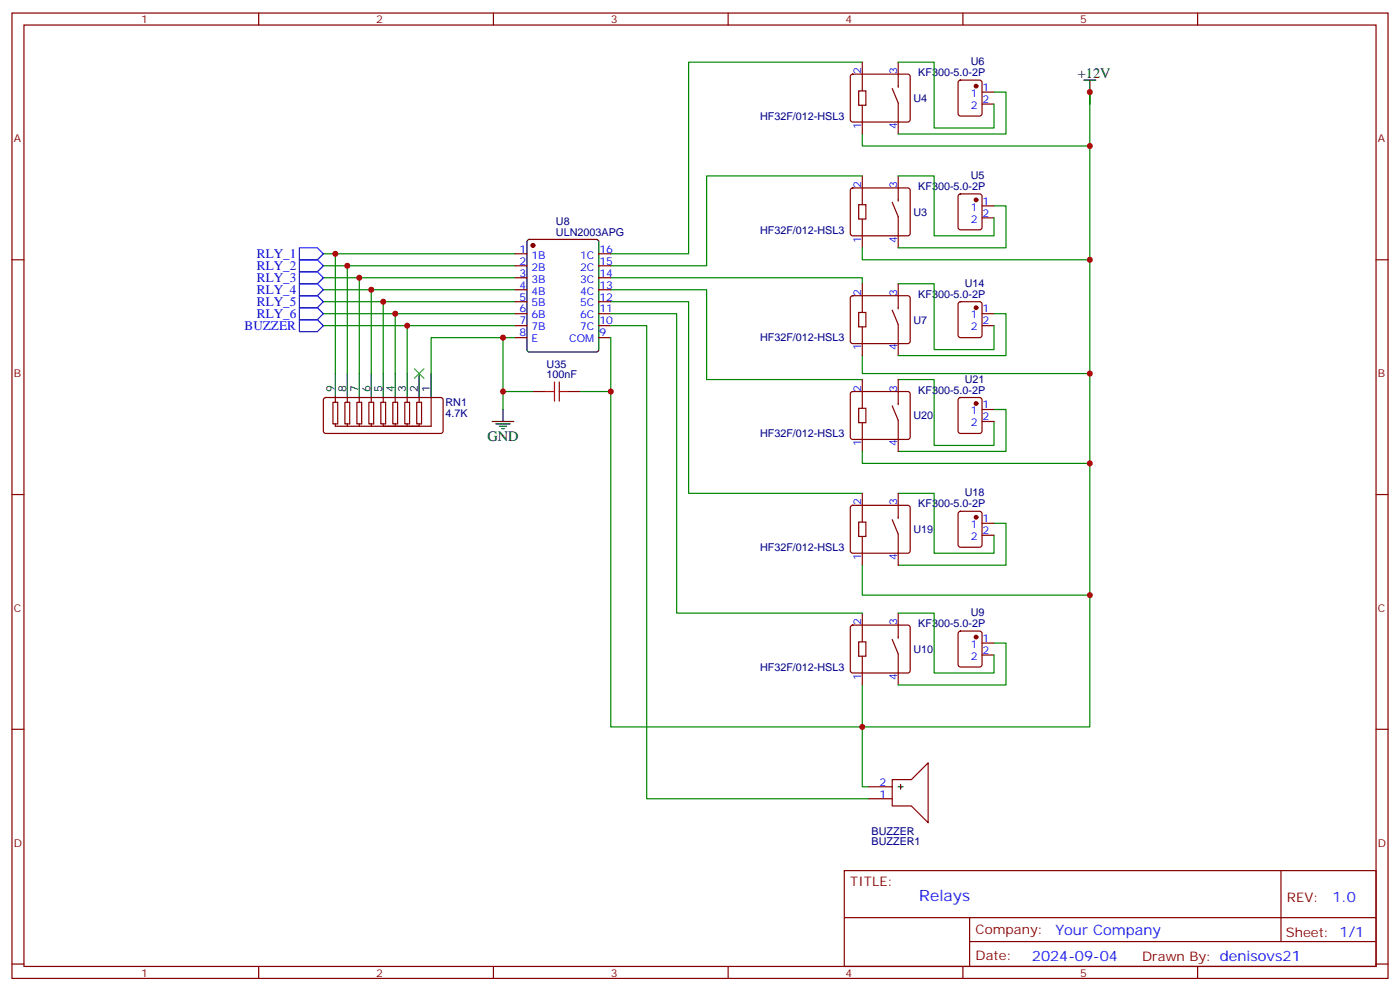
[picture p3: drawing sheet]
<svg xmlns="http://www.w3.org/2000/svg" width="412mm" height="292mm" viewBox="0 0 412 292" stroke-linecap="round" stroke-linejoin="round" font-family="sans-serif">
<g fill="none" stroke="#870000" stroke-width=".35">
<path d="M3.5 3.8h405.4v284.4h-405.4zM7.1 7.4h398.2v277.3h-398.2zM76.2 3.8v3.6M145.3 3.8v3.6M214.5 3.8v3.6M254 18.3v8.5M264.6 18.3v7.4M283.6 3.8v3.6M352.8 3.8v3.6M250.7 22l.5-.2h16.2l.5 .2 .2 .5v12.7l-.2 .5-.5 .2h-16.2l-.5-.2-.2-.5v-12.7zM252.9 26.8h2.2v4.2h-2.2zM254 31v8.5"/>
<path d="M262.8 26.1l1.8 4.2v9.2M282.5 23.8l.4-.2h5.7l.6 .4 .1 9.5-.5 .6-5.9 .1-.6-.5-.1-9.4zM289.3 27.1h3.5M289.3 30.7h3.5M250.7 55.6l.5-.2h16.2l.5 .2 .2 .5v12.7l-.2 .5-.5 .2h-16.2l-.5-.3-.2-.4v-12.7zM254 51.8v8.5M262.8 59.6l1.8 4.2v9.2M264.6 51.8v7.4M282.5 57.3l.4-.2h5.7l.6 .4 .1 9.5-.5 .6-5.9 .1-.6-.5-.1-9.4zM3.5 76.5h3.6M151.7 74.8h3.5M151.7 78.3h3.5"/>
<path d="M176.4 74.8h3.5M176.4 78.3h3.5M252.9 60.3h2.2v4.2h-2.2zM254 64.5v8.5M289.3 60.6h3.5M289.3 64.2h3.5M405.3 76.5h3.6M151.7 92.4h3.5M151.7 95.9h3.5M151.7 81.8h3.5M151.7 85.3h3.5M151.7 88.9h3.5"/>
<path d="M151.7 99.4h3.5M176.4 92.4h3.5M176.4 95.9h3.5M176.4 81.8h3.5M176.4 85.3h3.5M176.4 88.9h3.5M176.4 99.4h3.5M250.7 87.3l.5-.2h16.2l.5 .2 .2 .5v12.7l-.2 .5-.5 .2h-16.2l-.5-.2-.2-.5v-12.7zM252.9 92h2.2v4.3h-2.2zM254 83.6v8.4M254 96.3v8.4M262.8 91.3l1.8 4.3v9.1"/>
<path d="M264.6 83.6v7.4M282.5 89.1l.4-.2h5.7l.6 .4 .1 9.4-.5 .7h-5.9l-.6-.4-.1-9.4zM289.3 92.4h3.5M289.3 95.9h3.5M95.5 117.3l.5-.2h34.1l.4 .7v9.4l-.7 .5-34.1-.1-.5-.6v-9.2zM98.1 118.5h1.4v6.3h-1.4zM98.8 117.1v1.4M101.6 118.5h1.4v6.3h-1.4zM102.3 117.1v1.4M105.1 118.5h1.4v6.3h-1.4zM105.8 117.1v1.4M108.7 118.5h1.4v6.3h-1.4z"/>
<path d="M109.4 117.1v1.4M112.2 118.5h1.4v6.3h-1.4zM112.9 117.1v1.4M115.7 118.5h1.4v6.3h-1.4zM116.4 117.1v1.4M119.2 118.5h1.4v6.3h-1.4zM119.9 117.1v1.4M122.8 118.5h1.4v6.3h-1.4zM123.5 117.1v1.4M127 117.1v8.5h-28.2v-.8M157 115.3h3.5M167.6 115.3h3.5"/>
<path d="M250.7 115.5l.5-.2h16.2l.5 .2 .2 .5v12.7l-.2 .5-.5 .2h-16.2l-.5-.2-.2-.5v-12.7zM254 111.8v8.5M262.8 119.6l1.8 4.2v9.2M264.6 111.8v7.4M282.5 117.3l.4-.2h5.7l.6 .4 .1 9.5-.5 .6-5.9 .1-.6-.5-.1-9.4zM102.3 124.8v.8M105.8 124.8v.8M109.4 124.8v.8M112.9 124.8v.8M116.4 124.8v.8M119.9 124.8v.8M123.5 124.8v.8"/>
<path d="M252.9 120.3h2.2v4.2h-2.2zM254 124.5v8.5M289.3 120.6h3.5M289.3 124.1h3.5M3.5 145.7h3.6M250.7 149l.5-.2h16.2l.5 .2 .2 .5v12.7l-.2 .5-.5 .2h-16.2l-.5-.2-.2-.5v-12.7zM252.9 153.8h2.2v4.2h-2.2zM254 145.3v8.5M254 158v8.5M262.8 153.1l1.8 4.2v9.2M264.6 145.3v7.4M282.5 150.8l.4-.2h5.7l.6 .4 .1 9.5-.5 .6-5.9 .1-.6-.5-.1-9.4z"/>
<path d="M289.3 154.1h3.5M289.3 157.7h3.5M405.3 145.7h3.6M250.7 184.3l.5-.2h16.2l.5 .2 .2 .5v12.7l-.2 .5-.5 .2h-16.2l-.5-.2-.2-.5v-12.7zM252.9 189.1h2.2v4.2h-2.2zM254 180.6v8.5M254 193.3v8.5M262.8 188.3l1.8 4.3v9.2M264.6 180.6v7.4M282.5 186.1l.4-.2h5.7l.6 .4 .1 9.5-.5 .6-5.9 .1-.6-.5-.1-9.4zM289.3 189.4h3.5M289.3 192.9h3.5"/>
<path d="M3.5 214.8h3.6M405.3 214.8h3.6M255.8 235.3h7M255.8 231.7h7M262.8 229.6h5.7l4.9-4.9v17.6l-4.9-4.9h-5.7zM248.7 256.4h156.6v28.3h-156.6zM377.3 256.5v20.8M248.7 270.3h156.5M285.6 277.3h119.6M285.6 270.3v14.1M3.5 284h3.6M76.2 284.7v3.5"/>
<path d="M145.3 284.7v3.5M214.5 284.7v3.5M283.6 284.7v3.5M352.8 284.7v3.5M405.3 284h3.6"/>
</g>
<g fill="none" stroke="#008700" stroke-width=".35">
<path d="M254 18.3h-51.2v56.5h-22.9M264.6 18.3h10.6v19.4h17.6v-7M254 39.5v3.5h67M292.8 27.1h3.5v12.4h-31.7M321 30.7v-3.6v49.4h-67v-3.5M254 51.8h-45.9v26.5h-28.2M264.6 51.8h10.6v17.7h17.6v-5.3M95.2 78.3h56.5M95.2 74.8h56.5M98.8 74.8v35.2M102.3 78.3v31.7M292.8 60.6h3.5v12.4h-31.7"/>
<path d="M321 76.5v33.5h-67v-5.3M95.2 95.9h56.5M95.2 92.4h56.5M95.2 88.9h56.5M95.2 85.3h56.5M95.2 81.8h56.5M105.8 81.8v28.2M109.4 85.3v24.7M112.9 88.9v21.1M116.4 92.4v17.6M119.9 95.9v14.1M148.2 99.4h-21.2v10.6"/>
<path d="M151.7 99.4h-3.5v21.2M179.9 88.9h22.9v56.4h51.2M179.9 85.3h28.2v26.5h45.9M179.9 81.8h74.1v1.8M179.9 99.4v114.7h74.1v17.6h1.8M179.9 92.4h19.4v88.2h54.7M179.9 95.9h10.6v139.4h65.3M264.6 83.6h10.6v19.4h17.6v-7.1M292.8 92.4h3.5v12.3h-31.7M148.2 115.3h8.8M171.1 115.3h8.8M264.6 111.8h10.6v19.4h17.6v-7.1"/>
<path d="M321 110v104.1h-67v-12.3M254 133v3.5h67M292.8 120.6h3.5v12.4h-31.7M264.6 145.3h10.6v17.6h17.6v-5.2M292.8 154.1h3.5v12.4h-31.7M254 166.5v8.8h67M264.6 180.6h10.6v17.6h17.6v-5.3M292.8 189.4h3.5v12.4h-31.7"/>
</g>
<path d="M88.2 73h5.3l1.7 1.8-1.7 1.7h-5.3zM88.2 76.5h5.3l1.7 1.8-1.7 1.7h-5.3zM88.2 94.2h5.3l1.7 1.7-1.7 1.8h-5.3zM88.2 80h5.3l1.7 1.8-1.7 1.8h-5.3zM88.2 83.6h5.3l1.7 1.7-1.7 1.8h-5.3zM88.2 87.1h5.3l1.7 1.8-1.7 1.7h-5.3zM88.2 90.6h5.3l1.7 1.8-1.7 1.8h-5.3z" fill="none" stroke="#00f" stroke-width=".35"/>
<g fill="#870000" stroke="#870000" stroke-width=".35">
<circle cx="287.5" cy="118.9" r=".53"/>
<circle cx="287.5" cy="152.4" r=".53"/>
<circle cx="287.5" cy="90.6" r=".53"/>
<circle cx="287.5" cy="58.9" r=".53"/>
<circle cx="287.5" cy="25.4" r=".53"/>
<circle cx="157" cy="72.3" r=".53"/>
<circle cx="287.5" cy="187.6" r=".53"/>
</g>
<g fill="none" stroke="#000" stroke-width=".35">
<path d="M319.3 23.6h3.5M321 23.6v3.5M155.5 70.7l.4-.2h19.8l.6 .5 .1 32-.5 .6-20 .1-.6-.5-.1-32zM98.8 110v7.1M102.3 110v7.1M105.8 110v7.1M109.4 110v7.1M112.9 110v7.1M116.4 110v7.1M119.9 110v7.1M123.5 110v7.1M127 110v7.1"/>
<path d="M145 124.1h6.3M146 124.8h4.3M147.1 125.6h2.1M147.8 126.3h.7M148.2 120.6v3.5M264.6 231.7h1.4M265.3 231v1.4"/>
</g>
<path d="M122.1 108.6l2.8 2.8M124.9 108.6l-2.8 2.8" fill="none" stroke="#3c3" stroke-width=".35"/>
<path d="M160.5 115.3h2.8M163.3 112.5v5.6M164.7 115.3h2.9M164.7 112.5v5.6" fill="none" stroke="#a10000" stroke-width=".35"/>
<g fill="#c00">
<circle cx="119.9" cy="95.9" r=".88"/>
<circle cx="116.4" cy="92.4" r=".88"/>
<circle cx="112.9" cy="88.9" r=".88"/>
<circle cx="109.4" cy="85.3" r=".88"/>
<circle cx="105.8" cy="81.8" r=".88"/>
<circle cx="102.3" cy="78.3" r=".88"/>
<circle cx="98.8" cy="74.8" r=".88"/>
<circle cx="321" cy="110" r=".88"/>
<circle cx="321" cy="136.5" r=".88"/>
<circle cx="321" cy="27.1" r=".88"/>
<circle cx="321" cy="76.5" r=".88"/>
<circle cx="321" cy="43" r=".88"/>
<circle cx="148.2" cy="99.4" r=".88"/>
<circle cx="254" cy="214.1" r=".88"/>
<circle cx="321" cy="175.3" r=".88"/>
<circle cx="179.9" cy="115.3" r=".88"/>
<circle cx="148.2" cy="115.3" r=".88"/>
</g>
<text font-size="4.6" fill="#00f" x="270.8" y="265.5">Relays</text>
<g font-size="4.2">
<text x="317.5" y="22.9">+12V</text>
<text x="143.6" y="129.8">GND</text>
</g>
<g font-size="4.2" fill="#00f">
<text x="392.5" y="265.7">1.0</text>
<text x="310.9" y="275.3">Your Company</text>
<text x="304" y="283.1">2024-09-04</text>
</g>
<g font-size="3.9" fill="#00f">
<text x="75.7" y="76">RLY_1</text>
<text x="75.7" y="79.6">RLY_2</text>
<text x="75.7" y="83.1">RLY_3</text>
<text x="75.7" y="86.6">RLY_4</text>
<text x="75.7" y="90.1">RLY_5</text>
<text x="75.7" y="93.7">RLY_6</text>
<text x="72.1" y="97.2">BUZZER</text>
</g>
<g font-size="3.9" fill="#800">
<text x="250.5" y="261">TITLE:</text>
<text x="379.1" y="265.7">REV:</text>
<text x="287.4" y="275.2">Company:</text>
<text x="378.7" y="275.8">Sheet: 1/1</text>
<text x="287.4" y="282.9">Date:</text>
<text x="336.4" y="283">Drawn By: denisovs21</text>
</g>
<g font-size="3.2" fill="#800">
<text x="41.6" y="6.8">1</text>
<text x="110.8" y="6.8">2</text>
<text x="179.9" y="6.8">3</text>
<text x="249.1" y="6.8">4</text>
<text x="318.2" y="6.8">5</text>
<text x="4.1" y="41.9">A</text>
<text x="405.9" y="41.9">A</text>
<text x="4.1" y="111.1">B</text>
<text x="405.9" y="111.1">B</text>
<text x="4.1" y="180.2">C</text>
<text x="405.9" y="180.2">C</text>
<text x="4.1" y="249.4">D</text>
<text x="405.9" y="249.4">D</text>
<text x="41.6" y="287.7">1</text>
<text x="110.8" y="287.7">2</text>
<text x="179.9" y="287.7">3</text>
<text x="249.1" y="287.7">4</text>
<text x="318.2" y="287.7">5</text>
</g>
<g font-size="3.2" fill="#00f">
<text x="253.6" y="21.8" transform="rotate(-90 253.6 21.8)">2</text>
<text x="264.2" y="21.8" transform="rotate(-90 264.2 21.8)">3</text>
<text x="286" y="28.5">1</text>
<text x="289.5" y="26.8">1</text>
<text x="286" y="32.1">2</text>
<text x="289.5" y="30.3">2</text>
<text x="253.6" y="38" transform="rotate(-90 253.6 38)">1</text>
<text x="264.2" y="38" transform="rotate(-90 264.2 38)">4</text>
<text x="253.6" y="55.4" transform="rotate(-90 253.6 55.4)">2</text>
<text x="264.2" y="55.4" transform="rotate(-90 264.2 55.4)">3</text>
<text x="286" y="62.1">1</text>
<text x="286" y="65.6">2</text>
<text x="289.5" y="60.3">1</text>
<text x="289.5" y="63.8">2</text>
<text x="253.6" y="71.5" transform="rotate(-90 253.6 71.5)">1</text>
<text x="264.2" y="71.5" transform="rotate(-90 264.2 71.5)">4</text>
<text x="153" y="74.4">1</text>
<text x="153" y="77.9">2</text>
<text x="156.5" y="76.2">1B</text>
<text x="170.9" y="76.2">1C</text>
<text x="176.6" y="77.9">15</text>
<text x="176.6" y="74.4">16</text>
<text x="153" y="81.5">3</text>
<text x="156.5" y="79.7">2B</text>
<text x="156.5" y="83.2">3B</text>
<text x="170.9" y="83.2">3C</text>
<text x="170.9" y="79.7">2C</text>
<text x="176.6" y="81.5">14</text>
<text x="153" y="85">4</text>
<text x="153" y="88.5">5</text>
<text x="156.5" y="86.7">4B</text>
<text x="170.9" y="86.7">4C</text>
<text x="176.6" y="88.5">12</text>
<text x="176.6" y="85">13</text>
<text x="253.6" y="87.1" transform="rotate(-90 253.6 87.1)">2</text>
<text x="264.2" y="87.1" transform="rotate(-90 264.2 87.1)">3</text>
<text x="153" y="92">6</text>
<text x="153" y="95.6">7</text>
<text x="156.5" y="90.3">5B</text>
<text x="156.5" y="93.8">6B</text>
<text x="170.9" y="93.8">6C</text>
<text x="170.9" y="90.3">5C</text>
<text x="176.6" y="95.6">10</text>
<text x="176.6" y="92">11</text>
<text x="286" y="93.8">1</text>
<text x="289.5" y="92">1</text>
<text x="289.5" y="95.6">2</text>
<text x="153" y="99.1">8</text>
<text x="156.5" y="97.3">7B</text>
<text x="156.5" y="100.9">E</text>
<text x="167.7" y="100.9">COM</text>
<text x="170.9" y="97.3">7C</text>
<text x="176.6" y="99.1">9</text>
<text x="286" y="97.3">2</text>
<text x="253.6" y="103.2" transform="rotate(-90 253.6 103.2)">1</text>
<text x="264.2" y="103.2" transform="rotate(-90 264.2 103.2)">4</text>
<text x="253.6" y="115.3" transform="rotate(-90 253.6 115.3)">2</text>
<text x="264.2" y="115.3" transform="rotate(-90 264.2 115.3)">3</text>
<text x="286" y="122">1</text>
<text x="286" y="125.6">2</text>
<text x="289.5" y="120.3">1</text>
<text x="289.5" y="123.8">2</text>
<text x="253.6" y="131.4" transform="rotate(-90 253.6 131.4)">1</text>
<text x="264.2" y="131.4" transform="rotate(-90 264.2 131.4)">4</text>
<text x="253.6" y="148.8" transform="rotate(-90 253.6 148.8)">2</text>
<text x="264.2" y="148.8" transform="rotate(-90 264.2 148.8)">3</text>
<text x="286" y="155.5">1</text>
<text x="289.5" y="153.8">1</text>
<text x="286" y="159.1">2</text>
<text x="289.5" y="157.3">2</text>
<text x="253.6" y="165" transform="rotate(-90 253.6 165)">1</text>
<text x="264.2" y="165" transform="rotate(-90 264.2 165)">4</text>
<text x="253.6" y="184.1" transform="rotate(-90 253.6 184.1)">2</text>
<text x="264.2" y="184.1" transform="rotate(-90 264.2 184.1)">3</text>
<text x="286" y="190.8">1</text>
<text x="289.5" y="189.1">1</text>
<text x="286" y="194.3">2</text>
<text x="289.5" y="192.6">2</text>
<text x="253.6" y="200.2" transform="rotate(-90 253.6 200.2)">1</text>
<text x="264.2" y="200.2" transform="rotate(-90 264.2 200.2)">4</text>
<text x="259" y="231.4">2</text>
<text x="259" y="234.9">1</text>
</g>
<g font-size="3.2" fill="#000080">
<text x="270.5" y="22.4">KF300-5.0-2P</text>
<text x="286" y="19.2">U6</text>
<text x="223.9" y="35.3">HF32F/012-HSL3</text>
<text x="269.1" y="30">U4</text>
<text x="286" y="52.7">U5</text>
<text x="270.5" y="56">KF300-5.0-2P</text>
<text x="269.1" y="63.5">U3</text>
<text x="163.8" y="69.5">ULN2003APG</text>
<text x="163.8" y="66.3">U8</text>
<text x="223.9" y="68.8">HF32F/012-HSL3</text>
<text x="270.5" y="87.7">KF300-5.0-2P</text>
<text x="284.2" y="84.5">U14</text>
<text x="269.1" y="95.3">U7</text>
<text x="223.9" y="100.6">HF32F/012-HSL3</text>
<text x="161" y="111.4">100nF</text>
<text x="161" y="108.3">U35</text>
<text x="284.2" y="112.7">U21</text>
<text x="131.2" y="119.7">RN1</text>
<text x="270.5" y="115.9">KF300-5.0-2P</text>
<text x="131.2" y="122.8">4.7K</text>
<text x="269.1" y="123.5">U20</text>
<text x="223.9" y="128.8">HF32F/012-HSL3</text>
<text x="270.5" y="149.4">KF300-5.0-2P</text>
<text x="284.2" y="146.2">U18</text>
<text x="269.1" y="157">U19</text>
<text x="223.9" y="162.3">HF32F/012-HSL3</text>
<text x="270.5" y="184.7">KF300-5.0-2P</text>
<text x="286" y="181.5">U9</text>
<text x="223.9" y="197.6">HF32F/012-HSL3</text>
<text x="269.1" y="192.3">U10</text>
<text x="256.7" y="245.9">BUZZER</text>
<text x="256.7" y="249">BUZZER1</text>
</g>
<g font-size="3.2">
<text x="98.4" y="115.3" transform="rotate(-90 98.4 115.3)">9</text>
<text x="102" y="115.3" transform="rotate(-90 102 115.3)">8</text>
<text x="105.5" y="115.3" transform="rotate(-90 105.5 115.3)">7</text>
<text x="109" y="115.3" transform="rotate(-90 109 115.3)">6</text>
<text x="112.5" y="115.3" transform="rotate(-90 112.5 115.3)">5</text>
<text x="116.1" y="115.3" transform="rotate(-90 116.1 115.3)">4</text>
<text x="119.6" y="115.3" transform="rotate(-90 119.6 115.3)">3</text>
<text x="123.1" y="115.3" transform="rotate(-90 123.1 115.3)">2</text>
<text x="126.6" y="115.3" transform="rotate(-90 126.6 115.3)">1</text>
</g>
</svg>
